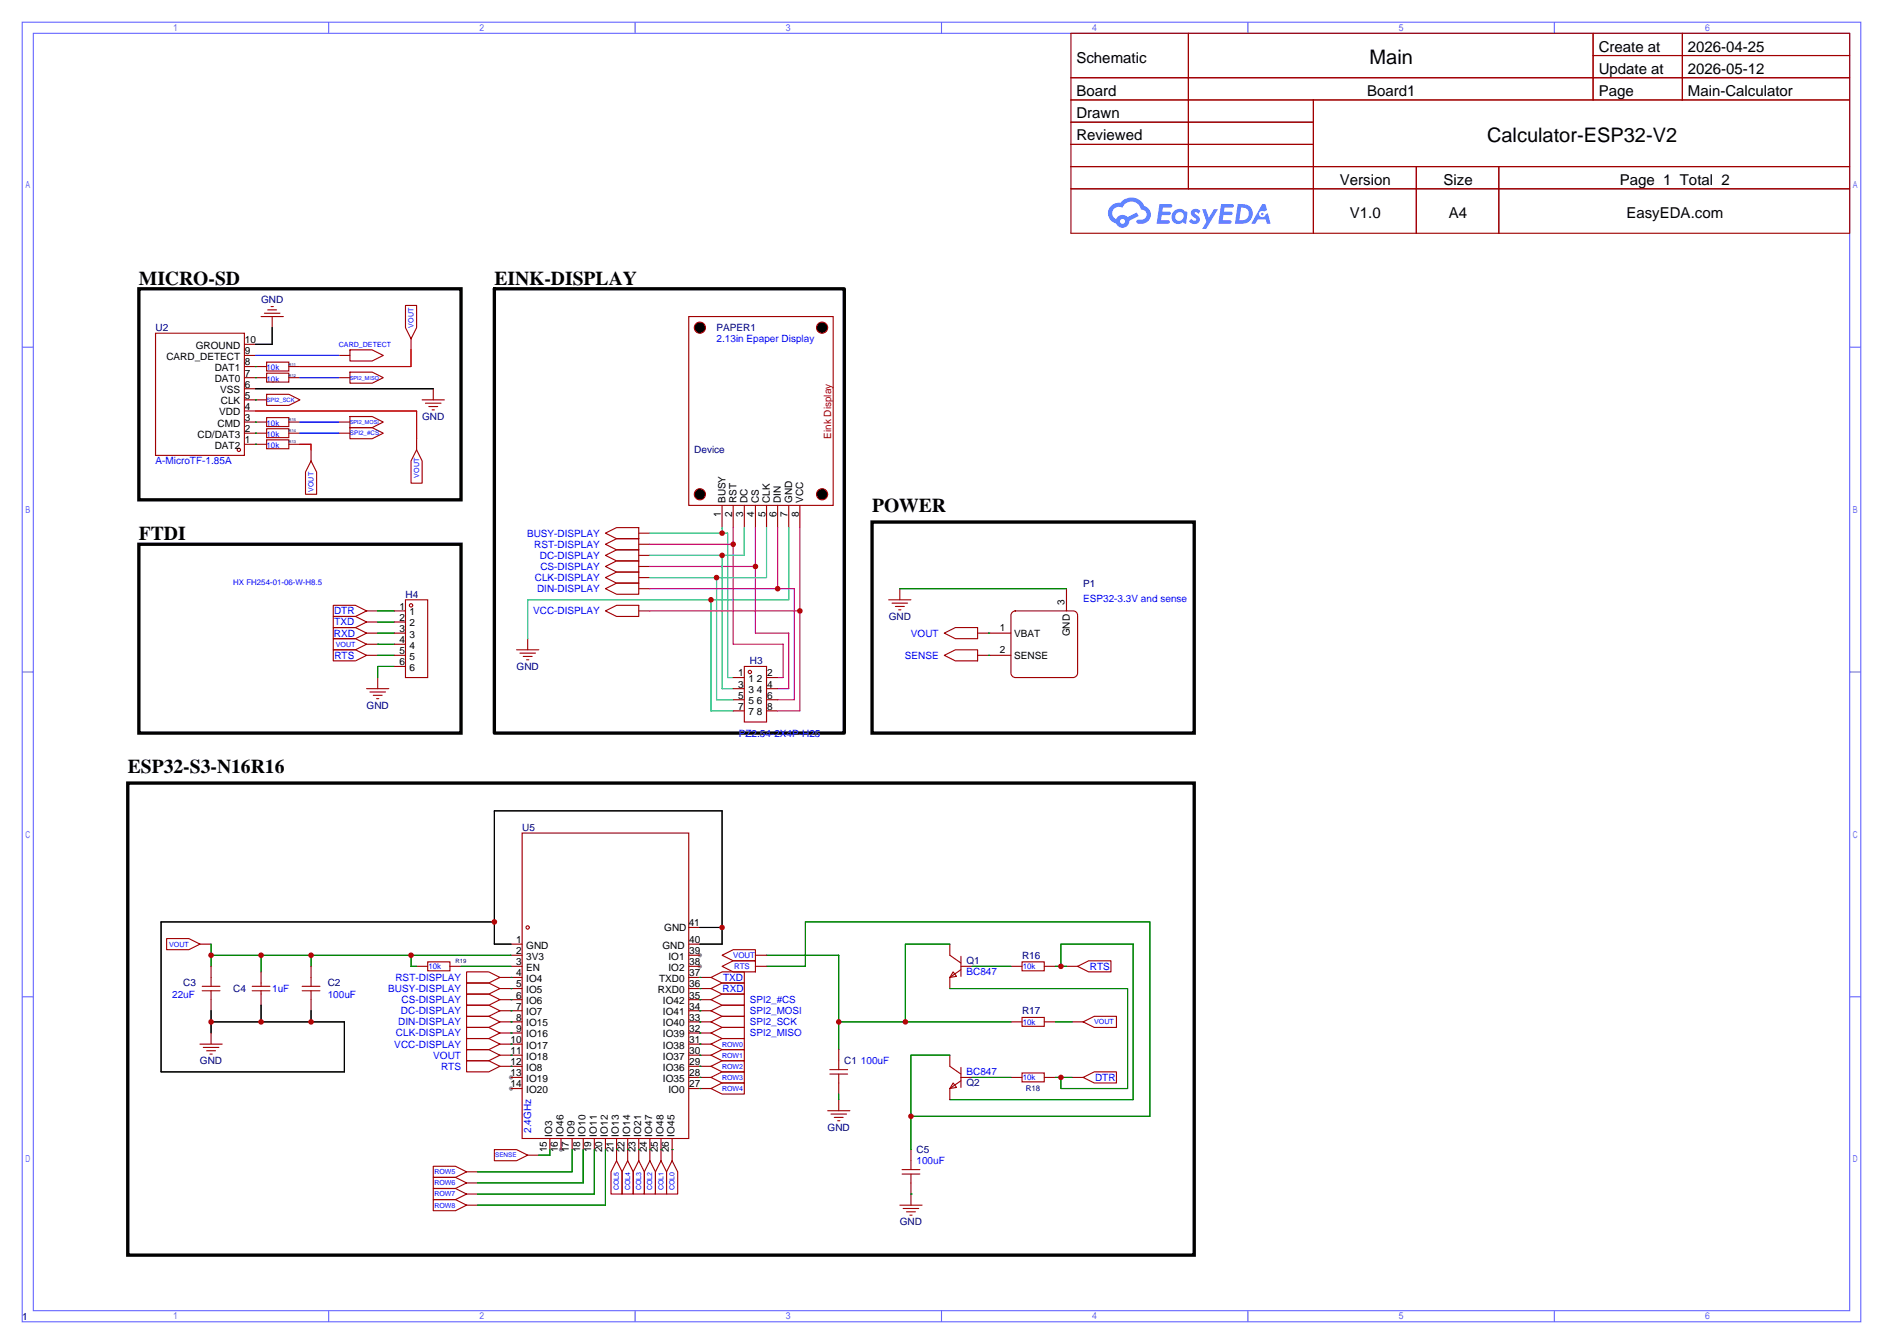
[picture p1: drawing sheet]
<svg xmlns="http://www.w3.org/2000/svg" width="431mm" height="307mm" viewBox="0 0 431 307" stroke-linecap="round" stroke-linejoin="round" font-family="sans-serif">
<g fill="#999">
<circle cx="116.8" cy="246.4" r=".51"/>
<circle cx="116.8" cy="248.9" r=".51"/>
<circle cx="128.3" cy="262.9" r=".51"/>
<circle cx="160" cy="221" r=".51"/>
<circle cx="160" cy="218.4" r=".51"/>
</g>
<g fill="none" stroke="#66f" stroke-width=".25">
<path d="M5.1 5.1h420.3v297.2h-420.3zM7.6 7.6h415.3v292.1h-415.3zM75.1 5.1v2.5M145.2 5.1v2.5M215.3 5.1v2.5M285.3 5.1v2.5M355.4 5.1v2.5M5.1 79.4h2.5M422.9 79.4h2.5M5.1 153.7h2.5M422.9 153.7h2.5M5.1 228h2.5"/>
<path d="M422.9 228h2.5M75.1 299.7v2.6M145.2 299.7v2.6M215.3 299.7v2.6M285.3 299.7v2.6M355.4 299.7v2.6"/>
</g>
<g fill="none" stroke="#a10000" stroke-width=".25">
<path d="M244.9 7.6h178v45.7h-178zM244.9 17.8h178M271.7 7.6v35.6M364.3 7.6v15.3M364.3 12.7h58.6M384.7 7.6v15.3M244.9 22.9h178M244.9 27.9h55.4M244.9 38.1h178M244.9 33h55.4M300.3 22.9v30.4M323.8 38.1v15.2"/>
<path d="M342.7 38.1v15.2M244.9 43.2h178"/>
</g>
<g fill="#5487ff">
<path d="M272.6 48a1.3 1.3 0 0 1 1.8 .3l-.4 .6a.54 .54 0 0 0-.9-.2l.1 .2a1.28 1.28 0 0 1 .8 2 1.53 1.53 0 0 1-2.2-.3l.6-.6 .7 .5a.31 .31 0 0 0 .4-.3 .31 .31 0 0 0-.3-.3 1.12 1.12 0 0 1-.6-1.9z"/>
<path d="M274.9 47.8h.8l.7 2 1.2-2h.9l-2.7 4.6h-.9l.9-1.7z"/>
<path d="M265.1 46.7h2.3a.46 .46 0 0 1 .5 .1 .46 .46 0 0 1 .1 .5l-.4 .2h-1.7l-.2 .9h1.7a.4 .4 0 0 1 .3 .4 .4 .4 0 0 1-.4 .4h-1.7l-.2 1.2h1.4a.46 .46 0 0 1 .5 .1 .46 .46 0 0 1 .1 .5l-.3 .2h-2.6z"/>
<path d="M279.2 46.7h2.3a.47 .47 0 0 1 .5 .1 .47 .47 0 0 1 .1 .5l-.4 .2h-1.7l-.2 .9h1.7a.4 .4 0 0 1 .3 .4 .4 .4 0 0 1-.4 .4h-1.7l-.1 1.2h1.3a.46 .46 0 0 1 .5 .1 .46 .46 0 0 1 .1 .5l-.3 .2h-2.6z"/>
<path d="M288.6 46.7h.7l.4 1.3-.7 .4a.75 .75 0 0 0-1.1 .3 .75 .75 0 0 0 .5 1 .75 .75 0 0 0 1-.7l.5-.2 .6 2.3h-.9l-.2-.9h-1.8l-.6 .9h-.9z"/>
<path d="M283 46.7l-.6 4.5h1.4a2.27 2.27 0 0 0 2.6-2.3 2.27 2.27 0 0 0-2.7-2.2zM283.8 47.5a1.5 1.5 0 0 1 1.8 1.5 1.5 1.5 0 0 1-2 1.4h-.2z"/>
<path d="M268.4 48.3a1.6 1.6 0 0 0-.3 2.3 1.6 1.6 0 0 0 2.3 .2l.8 .4 .3-2.5-.2-.3h-.4a1.58 1.58 0 0 0-2.5-.1zM269 48.8a.99 .99 0 0 1 1.7 .6 .99 .99 0 0 1-1.4 1.1 .98 .98 0 0 1-.3-1.7z"/>
<path d="M254.1 47.1a2.37 2.37 0 0 0 1.1 4 1.54 1.54 0 0 0 1.8 1 1.54 1.54 0 0 0 1.2-1.6l2.1-1.1-.4-.8-2.1 1a1.57 1.57 0 0 0-2.6 .5 1.5 1.5 0 0 1-.7-2.1 1.5 1.5 0 0 1 2.1-.5 2.23 2.23 0 0 1 2.3-1.4 2.23 2.23 0 0 1 2 1.8 1.16 1.16 0 0 1 1.3 1.1 1.16 1.16 0 0 1-1.1 1.2h-.7a.47 .47 0 0 0-.6 .4 .47 .47 0 0 0 .5 .6 2.14 2.14 0 0 0 2.7-1.4 2.14 2.14 0 0 0-1.4-2.7 3.2 3.2 0 0 0-5.4-.7l-1.2 .1zM256.1 50.6a.58 .58 0 0 1 1.1 0 .58 .58 0 0 1-1.1 0z"/>
<circle cx="288.6" cy="48.9" r=".28"/>
</g>
<g fill="none" stroke="#a10000" stroke-width=".25">
<path d="M35.6 76.2h20.3v27.9h-20.3zM55.9 78.7h2.5M59.7 72.4h5.1M60.5 71.6h3.5M61.2 70.9h2M62 70.1h.5M62.2 72.4v2.5M92.7 69.8h2.5v5.1l-1.2 2.6-1.3-2.6zM94 77.5v2.5M157.5 72.4h33v43.2h-33zM55.9 99.1h5.1M55.9 96.5h5.1"/>
<path d="M55.9 94h2.5M55.9 91.4h5.1M55.9 88.9h2.5M55.9 86.4h5.1M55.9 83.8h5.1M55.9 81.3h2.5M61 82.8h5v2h-5zM61 85.3h5v2.1h-5zM61 98h5v2.1h-5zM61 95.5h5v2h-5zM61 90.2h5l2.6 1.2-2.6 1.3h-5zM66 99.1h2.6"/>
<path d="M66 96.5h2.6M66 86.4h2.6M66 83.8h2.6M77.5 99.1h2.5M77.5 96.5h2.5M77.5 86.4h2.5M77.5 81.3h2.5M80 80h5.1l2.5 1.3-2.5 1.3h-5.1zM80 97.8h5.1l2.5 1.3-2.5 1.2h-5.1zM80 95.2h5.1l2.5 1.3-2.5 1.3h-5.1zM80 85.1h5.1l2.5 1.3-2.5 1.2h-5.1zM96.5 91.4h5.1"/>
<path d="M97.3 92.2h3.5M98 93h2.1M98.8 93.7h.5M99.1 88.9v2.5M55.9 101.6h5.1M61 100.6h5v2h-5zM66 101.6h2.6M71.1 105.4l1.3 2.5v5.1h-2.6v-5.1zM71.1 102.9v2.5M95.2 102.9l1.3 2.5v5.1h-2.5v-5.1zM95.2 100.3v2.6M165.1 115.6v5.1"/>
<path d="M167.6 115.6v5.1M170.2 115.6v5.1M172.7 115.6v5.1M175.3 115.6v5.1M177.8 115.6v5.1M180.3 115.6v5.1M182.9 115.6v5.1M76.2 138.4h5.1l2.5 1.3-2.5 1.3h-5.1zM83.8 139.7h2.6M90.2 139.7h2.5M92.7 137.2h5.1v17.7h-5.1zM138.4 121.9l2.6-1.2h5v2.5h-5z"/>
<path d="M138.4 124.5l2.6-1.3h5v2.5h-5zM138.4 127l2.6-1.3h5v2.6h-5zM138.4 129.5l2.6-1.2h5v2.5h-5zM138.4 132.1l2.6-1.3h5v2.5h-5zM138.4 134.6l2.6-1.3h5v2.6h-5zM138.4 139.7l2.6-1.3h5v2.6h-5zM146 121.9h2.6M146 124.5h2.6M146 127h2.6M146 129.5h2.6M146 132.1h2.6M146 134.6h2.6"/>
<path d="M146 139.7h2.6M203.2 137.2h5.1M204 137.9h3.5M204.7 138.7h2.1M205.5 139.4h.5M205.7 134.6v2.6M231.5 140l.6-.3h13.3a1 1 0 0 1 1 1v13.2a1.07 1.07 0 0 1-1 1h-13.3a1.07 1.07 0 0 1-1-1v-13.2zM243.8 134.6v5.1M76.2 141h5.1l2.5 1.2-2.5 1.3h-5.1zM76.2 143.5h5.1l2.5 1.3-2.5 1.2h-5.1zM76.2 148.6h5.1l2.5 1.3-2.5 1.2h-5.1zM76.2 146h5.1l2.5 1.3-2.5 1.3h-5.1z"/>
<path d="M83.8 149.9h2.6M83.8 144.8h2.6M83.8 157.5h5.1M83.8 142.2h2.6M83.8 147.3h2.6M84.6 158.2h3.5M85.3 159h2.1M86.1 159.8h.5M86.4 154.9v2.6M90.2 149.9h2.5M90.2 144.8h2.5M90.2 142.2h2.5"/>
<path d="M90.2 147.3h2.5M90.2 152.4h2.5M118.1 148.6h5.1M118.9 149.4h3.5M119.6 150.1h2.1M120.4 150.9h.5M120.6 146v2.6M167.6 154.9h2.6M167.6 157.5h2.6M170.2 152.4h5.1v12.7h-5.1zM175.3 154.9h2.5M175.3 157.5h2.5"/>
<path d="M215.9 149.9l2.5-1.3h5.1v2.5h-5.1zM215.9 144.8l2.5-1.3h5.1v2.5h-5.1zM223.5 149.9h7.6M223.5 144.8h7.6M167.6 162.6h2.6M167.6 160h2.6M175.3 162.6h2.5M175.3 160h2.5M119.4 190.5h38.1v69.8h-38.1zM38.1 214.6h5.1l2.5 1.3-2.5 1.3h-5.1zM45.7 215.9h2.6M97.8 220h5.1v2h-5.1z"/>
<path d="M116.8 215.9h2.6M116.8 218.4h2.6M157.5 215.9h2.5M157.5 218.4h2.5M157.5 212.1h2.5M165.1 218.4l2.5-1.2h5.1v2.5h-5.1zM172.7 218.4h2.6M217.2 215.9v2.5l2.5 1.8M219.7 218.7v4.6M233.7 220h5.1v2h-5.1zM45.7 238.8h5.1M46.2 226.6h4.1"/>
<path d="M46.2 225.6h4.1M46.5 239.5h3.5M48.3 221v4.6M48.3 226.6v4.5M48.3 236.2v2.6M57.7 226.6h4M57.7 225.6h4M59.7 222.3v3.3M59.7 226.6v3.3M69.1 226.6h4.1M69.1 225.6h4.1M71.1 221v4.6"/>
<path d="M71.1 226.6v4.5M95.2 221h2.6M102.9 221h2.5M106.7 237.5h5.1l2.5 1.3-2.5 1.2h-5.1zM106.7 232.4h5.1l2.5 1.3-2.5 1.3h-5.1zM106.7 235h5.1l2.5 1.2-2.5 1.3h-5.1zM106.7 227.3h5.1l2.5 1.3-2.5 1.3h-5.1zM106.7 229.9h5.1l2.5 1.2-2.5 1.3h-5.1zM106.7 222.3h5.1l2.5 1.2-2.5 1.3h-5.1zM106.7 224.8h5.1l2.5 1.3-2.5 1.2h-5.1zM114.3 223.5h5.1M114.3 226.1h5.1"/>
<path d="M114.3 228.6h5.1M114.3 231.1h5.1M114.3 233.7h5.1M114.3 236.2h5.1M114.3 238.8h5.1M116.8 221h2.6M157.5 221h2.5M157.5 223.5h5.1M157.5 226.1h5.1M157.5 228.6h5.1M157.5 231.1h5.1M157.5 233.7h5.1"/>
<path d="M157.5 236.2h5.1M157.5 238.8h5.1M162.6 238.8l2.5-1.3h5.1v2.5h-5.1zM162.6 223.5l2.5-1.2h5.1v2.5h-5.1zM162.6 226.1l2.5-1.3h5.1v2.5h-5.1zM162.6 236.2l2.5-1.2h5.1v2.5h-5.1zM162.6 231.1l2.5-1.2h5.1v2.5h-5.1zM162.6 228.6l2.5-1.3h5.1v2.6h-5.1zM162.6 233.7l2.5-1.3h5.1v2.6h-5.1zM165.1 221l2.5-1.3h5.1v2.6h-5.1zM172.7 221h2.6M217.2 223.5v2.6"/>
<path d="M217.9 222.3l.8 1-1.5 .2zM219.7 221h2.5M219.7 221.7l-2.5 1.8M231.1 221h2.6M231.1 233.7h2.6M233.7 232.7h5.1v2h-5.1zM238.8 221h2.5M238.8 233.7h2.5M243.8 221h2.6M245.1 233.7h2.5M246.4 221l2.5-1.3h5.1v2.6h-5.1zM247.6 233.7l2.6-1.3h5.1v2.6h-5.1z"/>
<path d="M47.2 240.3h2.1M48 241h.5M106.7 240h5.1l2.5 1.3-2.5 1.3h-5.1zM106.7 242.6h5.1l2.5 1.2-2.5 1.3h-5.1zM114.3 241.3h5.1M114.3 243.8h5.1M116.8 246.4h2.6M116.8 248.9h2.6M157.5 241.3h5.1M157.5 243.8h5.1M157.5 246.4h5.1M157.5 248.9h5.1"/>
<path d="M162.6 241.3l2.5-1.3h5.1v2.6h-5.1zM162.6 243.8l2.5-1.2h5.1v2.5h-5.1zM162.6 246.4l2.5-1.3h5.1v2.6h-5.1zM162.6 248.9l2.5-1.2h5.1v2.5h-5.1zM189.2 254h5.1M189.7 245.6h4.1M189.7 244.6h4.1M190 254.8h3.5M190.8 255.5h2M191.5 256.3h.5M191.8 240v4.6M191.8 245.6v4.6"/>
<path d="M191.8 251.5v2.5M217.2 241.3v2.5l2.5 1.8M217.2 248.9v2.6M217.9 247.7l.8 1-1.5 .2zM219.7 246.4h2.5M219.7 244.1v4.6M219.7 247.1l-2.5 1.8M231.1 246.4h2.6M233.7 245.4h5.1v2h-5.1zM238.8 246.4h2.5M245.1 246.4h2.5M247.6 246.4l2.6-1.3h5.1v2.6h-5.1z"/>
<path d="M99.1 266.7h5l2.6 1.3-2.6 1.2h-5zM99.1 269.2h5l2.6 1.3-2.6 1.3h-5zM99.1 271.8h5l2.6 1.3-2.6 1.2h-5zM99.1 274.3h5l2.6 1.3-2.6 1.3h-5zM106.7 268h2.5M106.7 270.5h2.5M106.7 273.1h2.5M106.7 275.6h2.5M113 262.9h5.1l2.5 1.3-2.5 1.2h-5.1zM120.6 264.2h2.6M125.7 260.4v2.5M128.3 260.4v2.5"/>
<path d="M130.8 260.4v2.5M133.3 260.4v2.5M135.9 260.4v2.5M138.4 260.4v2.5M141 265.4l1.2 2.6v5.1h-2.5v-5.1zM141 260.4v5M143.5 265.4l1.3 2.6v5.1h-2.6v-5.1zM143.5 260.4v5M146 265.4l1.3 2.6v5.1h-2.5v-5.1zM146 260.4v5M148.6 265.4l1.3 2.6v5.1h-2.6v-5.1zM148.6 260.4v5"/>
<path d="M151.1 265.4l1.3 2.6v5.1h-2.5v-5.1zM151.1 260.4v5M153.7 265.4l1.2 2.6v5.1h-2.5v-5.1zM153.7 260.4v5M205.7 275.6h5.1M206.2 268.5h4.1M206.2 267.5h4.1M206.5 276.4h3.6M207.3 277.1h2M208 277.9h.5M208.3 262.9v4.6M208.3 268.5v7.1"/>
<circle cx="54.6" cy="102.9" r=".38"/>
<circle cx="94" cy="138.4" r=".38"/>
<circle cx="171.4" cy="153.7" r=".38"/>
<circle cx="120.6" cy="212.1" r=".38"/>
</g>
<g fill="#000" stroke="#a10000" stroke-width=".25">
<circle cx="160" cy="74.9" r="1.27"/>
<circle cx="188" cy="74.9" r="1.27"/>
<circle cx="160" cy="113" r="1.27"/>
<circle cx="188" cy="113" r="1.27"/>
</g>
<path d="M62.2 74.9v3.8h-3.8M58.4 88.9h40.7M113 210.8h-76.2v34.3h41.9v-11.4h-30.4M116.8 215.9h-3.8v-30.5h52.1v30.5h-5.1M160 212.1h5.1M48.3 231.1v5.1M59.7 229.9v3.8M71.1 231.1v2.6" fill="none" stroke="#000" stroke-width=".25"/>
<path d="M58.4 81.3h19.1M68.6 99.1h8.9M68.6 96.5h8.9M68.6 86.4h8.9" fill="none" stroke="#03f" stroke-width=".25"/>
<g fill="none" stroke="#008700" stroke-width=".25">
<path d="M58.4 83.8h.1M58.4 86.4h.1M58.4 99.1h.1M58.4 96.5h.1M58.4 91.4h.1M58.4 101.6h.1M86.4 139.7h3.8M205.7 134.6h38.1M86.4 142.2h3.8M86.4 144.8h3.8M86.4 149.9h3.8M86.4 147.3h3.8"/>
<path d="M90.2 152.4h-3.8v2.5M226.1 149.9h.1M226.1 144.8h.1M48.3 218.4h68.5M48.3 215.9v5.1M59.7 218.4v3.9M71.1 218.4v2.6M94 218.4v2.6h1.2M175.3 218.4h16.5v21.6M217.2 215.9h-10.2v17.8M105.4 221h11.4M116.8 238.8h.1"/>
<path d="M116.8 223.5h.1M116.8 226.1h.1M116.8 231.1h.1M116.8 228.6h.1M116.8 233.7h.1M116.8 236.2h.1M160 223.5h.1M160 226.1h.1M160 236.2h.1M160 233.7h.1M160 231.1h.1M160 228.6h.1"/>
<path d="M160 238.8h.1M175.3 221h8.8v-10.2h78.8v44.5h-54.6M191.8 233.7h39.3M217.2 226.1h40.6v22.8h-15.2v-2.5M222.2 221h8.9M241.3 221h2.5M241.3 233.7h3.8M242.6 221v-5.1h16.5v35.6h-41.9M116.8 241.3h.1M116.8 243.8h.1M160 248.9h.1M160 246.4h.1"/>
<path d="M160 243.8h.1M160 241.3h.1M191.8 250.2v1.3M217.2 241.3h-8.9v21.6M222.2 246.4h8.9M241.3 246.4h3.8M125.7 262.9v1.3h-2.5M130.8 262.9v5.1h-21.6M133.3 262.9v7.6h-24.1M135.9 262.9v10.2h-26.7M138.4 262.9v12.7h-29.2M141 262.9h.1"/>
<path d="M143.5 262.9h.1M146 262.9h.1M148.6 262.9h.1M151.1 262.9h.1M153.7 262.9h.1M208.3 273.1h.1"/>
</g>
<path d="M58.4 94h36.8v6.3M94 80v3.8h-25.4M68.6 101.6h2.5v1.3" fill="none" stroke="#f00" stroke-width=".25"/>
<path d="M31.7 66h73.7v48.3h-73.7zM113 66h80v101.6h-80zM199.4 119.4h73.6v48.2h-73.6zM31.7 124.5h73.7v43.1h-73.7zM29.2 179.1h243.8v107.9h-243.8z" fill="none" stroke="#000" stroke-width=".76"/>
<path d="M148.6 121.9h17.8v33h1.2M162.6 137.2v25.4h5M163.8 132.1v27.9h3.8M165.1 120.7v1.2M165.1 127v30.5h2.5M170.2 120.7v6.3h-21.6M175.3 120.7v11.4h-26.7M180.3 120.7v16.5h-59.7v8.8" fill="none" stroke="#3c9" stroke-width=".25"/>
<path d="M148.6 124.5h19M148.6 129.5h24.1M148.6 134.6h33v25.4h-3.8M148.6 139.7h34.3M167.6 120.7v26.6h11.5v7.6h-1.3M172.7 120.7v24.1h7.6v12.7h-2.5M177.8 120.7v13.9M182.9 120.7v41.9h-5.1" fill="none" stroke="#f0f" stroke-width=".25"/>
<g fill="#c00">
<circle cx="162.6" cy="137.2" r=".63"/>
<circle cx="165.1" cy="121.9" r=".63"/>
<circle cx="167.6" cy="124.5" r=".63"/>
<circle cx="172.7" cy="129.5" r=".63"/>
<circle cx="165.1" cy="127" r=".63"/>
<circle cx="163.8" cy="132.1" r=".63"/>
<circle cx="177.8" cy="134.6" r=".63"/>
<circle cx="182.9" cy="139.7" r=".63"/>
<circle cx="242.6" cy="221" r=".63"/>
<circle cx="242.6" cy="246.4" r=".63"/>
<circle cx="207" cy="233.7" r=".63"/>
<circle cx="191.8" cy="233.7" r=".63"/>
<circle cx="94" cy="218.4" r=".63"/>
<circle cx="71.1" cy="218.4" r=".63"/>
<circle cx="59.7" cy="218.4" r=".63"/>
<circle cx="48.3" cy="218.4" r=".63"/>
<circle cx="71.1" cy="233.7" r=".63"/>
<circle cx="59.7" cy="233.7" r=".63"/>
<circle cx="48.3" cy="233.7" r=".63"/>
<circle cx="113" cy="210.8" r=".63"/>
<circle cx="165.1" cy="212.1" r=".63"/>
<circle cx="208.3" cy="255.3" r=".63"/>
</g>
<g font-size="4.6">
<text x="313.2" y="14.7">Main</text>
<text x="340" y="32.4">Calculator-ESP32-V2</text>
</g>
<g font-size="4.5">
<text x="31.7" y="65.1">MICRO-SD</text>
<text x="113" y="65.1">EINK-DISPLAY</text>
<text x="199.4" y="117.1">POWER</text>
<text x="31.7" y="123.5">FTDI</text>
<text x="29.2" y="176.8">ESP32-S3-N16R16</text>
</g>
<g font-size="3.4">
<text x="365.5" y="11.8">Create at</text>
<text x="385.9" y="11.8">2026-04-25</text>
<text x="246.1" y="14.3">Schematic</text>
<text x="365.5" y="16.9">Update at</text>
<text x="385.9" y="16.9">2026-05-12</text>
<text x="246.1" y="21.9">Board</text>
<text x="312.6" y="21.9">Board1</text>
<text x="365.5" y="21.9">Page</text>
<text x="385.9" y="21.9">Main-Calculator</text>
<text x="246.1" y="27">Drawn</text>
<text x="246.1" y="32.1">Reviewed</text>
<text x="306.4" y="42.3">Version</text>
<text x="330.1" y="42.3">Size</text>
<text x="370.3" y="42.3">Page 1 Total 2</text>
<text x="308.7" y="49.9">V1.0</text>
<text x="331.3" y="49.9">A4</text>
<text x="371.9" y="49.9">EasyEDA.com</text>
</g>
<g font-size="2.3" fill="#000080">
<text x="59.7" y="69.4">GND</text>
<text x="35.6" y="75.7">U2</text>
<text x="163.8" y="75.7">PAPER1</text>
<text x="96.5" y="96">GND</text>
<text x="158.7" y="103.7">Device</text>
<text x="92.7" y="136.7">H4</text>
<text x="247.6" y="134.1">P1</text>
<text x="203.2" y="141.8">GND</text>
<text x="118.1" y="153.2">GND</text>
<text x="171.4" y="151.9">H3</text>
<text x="83.8" y="162.1">GND</text>
<text x="119.4" y="190">U5</text>
<text x="221" y="220.5">Q1</text>
<text x="233.7" y="219.2">R16</text>
<text x="41.9" y="225.6">C3</text>
<text x="53.3" y="226.9">C4</text>
<text x="74.9" y="225.6">C2</text>
<text x="233.7" y="231.9">R17</text>
<text x="45.7" y="243.4">GND</text>
<text x="193" y="243.4">C1</text>
<text x="221" y="248.4">Q2</text>
<text x="189.2" y="258.6">GND</text>
<text x="209.5" y="263.7">C5</text>
<text x="205.7" y="280.2">GND</text>
<text x="5.1" y="301.8">1</text>
</g>
<g font-size="2.3">
<text x="38" y="82.3">CARD_DETECT</text>
<text x="44.8" y="79.8">GROUND</text>
<text x="56" y="83.6">8</text>
<text x="56" y="81">9</text>
<text x="56" y="78.5">10</text>
<text x="49.1" y="87.4">DAT0</text>
<text x="49.1" y="84.8">DAT1</text>
<text x="50.4" y="89.9">VSS</text>
<text x="56" y="88.6">6</text>
<text x="56" y="86.1">7</text>
<text x="50.1" y="95">VDD</text>
<text x="50.5" y="92.5">CLK</text>
<text x="56" y="93.7">4</text>
<text x="56" y="91.2">5</text>
<text x="45.2" y="100.1">CD/DAT3</text>
<text x="49.7" y="97.5">CMD</text>
<text x="56" y="101.3">1</text>
<text x="56" y="98.8">2</text>
<text x="56" y="96.3">3</text>
<text x="49.1" y="102.6">DAT2</text>
<text x="164.8" y="118.1" transform="rotate(-90 164.8 118.1)">1</text>
<text x="165.9" y="115.1" transform="rotate(-90 165.9 115.1)">BUSY</text>
<text x="167.4" y="118.1" transform="rotate(-90 167.4 118.1)">2</text>
<text x="168.4" y="115.1" transform="rotate(-90 168.4 115.1)">RST</text>
<text x="169.9" y="118.1" transform="rotate(-90 169.9 118.1)">3</text>
<text x="170.9" y="115.1" transform="rotate(-90 170.9 115.1)">DC</text>
<text x="172.5" y="118.1" transform="rotate(-90 172.5 118.1)">4</text>
<text x="173.5" y="115.1" transform="rotate(-90 173.5 115.1)">CS</text>
<text x="175" y="118.1" transform="rotate(-90 175 118.1)">5</text>
<text x="176" y="115.1" transform="rotate(-90 176 115.1)">CLK</text>
<text x="177.5" y="118.1" transform="rotate(-90 177.5 118.1)">6</text>
<text x="178.6" y="115.1" transform="rotate(-90 178.6 115.1)">DIN</text>
<text x="180.1" y="118.1" transform="rotate(-90 180.1 118.1)">7</text>
<text x="181.1" y="115.1" transform="rotate(-90 181.1 115.1)">GND</text>
<text x="182.6" y="118.1" transform="rotate(-90 182.6 118.1)">8</text>
<text x="183.6" y="115.1" transform="rotate(-90 183.6 115.1)">VCC</text>
<text x="91.3" y="139.4">1</text>
<text x="91.3" y="142">2</text>
<text x="93.6" y="140.7">1</text>
<text x="93.6" y="143.3">2</text>
<text x="243.4" y="138.4" transform="rotate(-90 243.4 138.4)">3</text>
<text x="91.3" y="144.5">3</text>
<text x="91.3" y="147.1">4</text>
<text x="91.3" y="149.6">5</text>
<text x="93.6" y="145.8">3</text>
<text x="93.6" y="148.3">4</text>
<text x="228.6" y="149.4">2</text>
<text x="228.6" y="144.3">1</text>
<text x="231.9" y="145.6">VBAT</text>
<text x="244.6" y="145.5" transform="rotate(-90 244.6 145.5)">GND</text>
<text x="91.3" y="152.1">6</text>
<text x="93.6" y="150.9">5</text>
<text x="93.6" y="153.4">6</text>
<text x="168.8" y="154.7">1</text>
<text x="171.1" y="156">1</text>
<text x="173" y="156">2</text>
<text x="175.4" y="154.7">2</text>
<text x="231.9" y="150.7">SENSE</text>
<text x="168.8" y="157.2">3</text>
<text x="168.8" y="159.8">5</text>
<text x="171.1" y="158.5">3</text>
<text x="171.1" y="161">5</text>
<text x="173" y="161">6</text>
<text x="173" y="158.5">4</text>
<text x="175.4" y="159.8">6</text>
<text x="175.4" y="157.2">4</text>
<text x="168.8" y="162.3">7</text>
<text x="171.1" y="163.6">7</text>
<text x="173" y="163.6">8</text>
<text x="175.4" y="162.3">8</text>
<text x="118" y="215.6">1</text>
<text x="151.9" y="212.9">GND</text>
<text x="157.5" y="211.8">41</text>
<text x="157.6" y="215.6">40</text>
<text x="118" y="218.2">2</text>
<text x="118" y="220.7">3</text>
<text x="120.3" y="216.9">GND</text>
<text x="120.3" y="219.5">3V3</text>
<text x="120.3" y="222">EN</text>
<text x="151.5" y="216.9">GND</text>
<text x="152.9" y="222">IO2</text>
<text x="152.9" y="219.5">IO1</text>
<text x="157.6" y="220.7">38</text>
<text x="157.6" y="218.2">39</text>
<text x="118" y="223.3">4</text>
<text x="118" y="225.8">5</text>
<text x="120.3" y="224.5">IO4</text>
<text x="120.3" y="227.1">IO5</text>
<text x="150.4" y="227.1">RXD0</text>
<text x="150.7" y="224.5">TXD0</text>
<text x="157.6" y="225.8">36</text>
<text x="157.6" y="223.3">37</text>
<text x="118" y="228.3">6</text>
<text x="118" y="230.9">7</text>
<text x="118" y="233.4">8</text>
<text x="120.3" y="229.6">IO6</text>
<text x="120.3" y="232.2">IO7</text>
<text x="151.6" y="232.2">IO41</text>
<text x="151.6" y="229.6">IO42</text>
<text x="157.6" y="233.4">33</text>
<text x="157.6" y="230.9">34</text>
<text x="157.6" y="228.3">35</text>
<text x="116.7" y="238.5">10</text>
<text x="118" y="236">9</text>
<text x="120.3" y="234.7">IO15</text>
<text x="120.3" y="237.2">IO16</text>
<text x="120.3" y="239.8">IO17</text>
<text x="151.6" y="239.8">IO38</text>
<text x="151.6" y="237.2">IO39</text>
<text x="151.6" y="234.7">IO40</text>
<text x="157.6" y="238.5">31</text>
<text x="157.6" y="236">32</text>
<text x="116.7" y="241">11</text>
<text x="116.7" y="243.6">12</text>
<text x="120.3" y="242.3">IO18</text>
<text x="120.3" y="244.9">IO8</text>
<text x="151.6" y="244.9">IO36</text>
<text x="151.6" y="242.3">IO37</text>
<text x="157.6" y="243.6">29</text>
<text x="157.6" y="241">30</text>
<text x="116.7" y="246.1">13</text>
<text x="116.7" y="248.7">14</text>
<text x="120.3" y="247.4">IO19</text>
<text x="120.3" y="249.9">IO20</text>
<text x="151.6" y="247.4">IO35</text>
<text x="152.9" y="249.9">IO0</text>
<text x="157.6" y="248.7">27</text>
<text x="157.6" y="246.1">28</text>
<text x="125" y="263.5" transform="rotate(-90 125 263.5)">15</text>
<text x="126.3" y="259.9" transform="rotate(-90 126.3 259.9)">IO3</text>
<text x="127.5" y="263.5" transform="rotate(-90 127.5 263.5)">16</text>
<text x="128.8" y="259.9" transform="rotate(-90 128.8 259.9)">IO46</text>
<text x="130.1" y="263.5" transform="rotate(-90 130.1 263.5)">17</text>
<text x="131.3" y="259.9" transform="rotate(-90 131.3 259.9)">IO9</text>
<text x="132.6" y="263.5" transform="rotate(-90 132.6 263.5)">18</text>
<text x="133.9" y="259.9" transform="rotate(-90 133.9 259.9)">IO10</text>
<text x="135.2" y="263.5" transform="rotate(-90 135.2 263.5)">19</text>
<text x="136.4" y="259.9" transform="rotate(-90 136.4 259.9)">IO11</text>
<text x="137.7" y="263.5" transform="rotate(-90 137.7 263.5)">20</text>
<text x="139" y="259.9" transform="rotate(-90 139 259.9)">IO12</text>
<text x="140.2" y="263.5" transform="rotate(-90 140.2 263.5)">21</text>
<text x="141.5" y="259.9" transform="rotate(-90 141.5 259.9)">IO13</text>
<text x="142.8" y="263.5" transform="rotate(-90 142.8 263.5)">22</text>
<text x="144" y="259.9" transform="rotate(-90 144 259.9)">IO14</text>
<text x="145.3" y="263.5" transform="rotate(-90 145.3 263.5)">23</text>
<text x="146.6" y="259.9" transform="rotate(-90 146.6 259.9)">IO21</text>
<text x="147.9" y="263.5" transform="rotate(-90 147.9 263.5)">24</text>
<text x="149.1" y="259.9" transform="rotate(-90 149.1 259.9)">IO47</text>
<text x="150.4" y="263.5" transform="rotate(-90 150.4 263.5)">25</text>
<text x="151.7" y="259.9" transform="rotate(-90 151.7 259.9)">IO48</text>
<text x="152.9" y="263.5" transform="rotate(-90 152.9 263.5)">26</text>
<text x="154.2" y="259.9" transform="rotate(-90 154.2 259.9)">IO45</text>
</g>
<g font-size="2.3" fill="#00f">
<text x="163.8" y="78.3">2.13in Epaper Display</text>
<text x="35.6" y="106.2">A-MicroTF-1.85A</text>
<text x="120.5" y="122.7">BUSY-DISPLAY</text>
<text x="122.2" y="125.3">RST-DISPLAY</text>
<text x="123.4" y="127.8">DC-DISPLAY</text>
<text x="123.6" y="130.3">CS-DISPLAY</text>
<text x="122.3" y="132.9">CLK-DISPLAY</text>
<text x="122.8" y="135.4">DIN-DISPLAY</text>
<text x="247.6" y="137.7">ESP32-3.3V and sense</text>
<text x="76.4" y="140.5">DTR</text>
<text x="76.5" y="143">TXD</text>
<text x="121.9" y="140.5">VCC-DISPLAY</text>
<text x="76.3" y="145.6">RXD</text>
<text x="208.3" y="145.6">VOUT</text>
<text x="76.5" y="150.7">RTS</text>
<text x="206.9" y="150.7">SENSE</text>
<text x="168.9" y="168.4">PZ2.54-2X4P-H25</text>
<text x="249.2" y="221.8">RTS</text>
<text x="62.2" y="226.9">1uF</text>
<text x="88.8" y="226.9">BUSY-DISPLAY</text>
<text x="90.4" y="224.3">RST-DISPLAY</text>
<text x="165.2" y="226.9">RXD</text>
<text x="165.4" y="224.3">TXD</text>
<text x="221" y="223">BC847</text>
<text x="39.4" y="228.1">22uF</text>
<text x="74.9" y="228.1">100uF</text>
<text x="91.7" y="231.9">DC-DISPLAY</text>
<text x="91.8" y="229.4">CS-DISPLAY</text>
<text x="171.4" y="231.9">SPI2_MOSI</text>
<text x="171.4" y="229.4">SPI2_#CS</text>
<text x="90.2" y="239.6">VCC-DISPLAY</text>
<text x="90.5" y="237">CLK-DISPLAY</text>
<text x="91" y="234.5">DIN-DISPLAY</text>
<text x="171.4" y="237">SPI2_MISO</text>
<text x="171.4" y="234.5">SPI2_SCK</text>
<text x="99.1" y="242.1">VOUT</text>
<text x="100.8" y="244.6">RTS</text>
<text x="196.8" y="243.4">100uF</text>
<text x="221" y="245.9">BC847</text>
<text x="250.4" y="247.2">DTR</text>
<text x="121.4" y="259.1" transform="rotate(-90 121.4 259.1)">2.4GHz</text>
<text x="209.5" y="266.2">100uF</text>
</g>
<text font-size="2.3" fill="#a00000" x="190" y="100.3" transform="rotate(-90 190 100.3)">Eink Display</text>
<g font-size="1.8" fill="#00f">
<text x="61" y="87.3">10k</text>
<text x="61" y="84.7">10k</text>
<text x="61" y="100">10k</text>
<text x="61" y="97.4">10k</text>
<text x="61" y="102.5">10k</text>
<text x="53.3" y="133.7">HX FH254-01-06-W-H8.5</text>
<text x="98" y="221.6">10k</text>
<text x="167.6" y="219.1">VOUT</text>
<text x="167.8" y="221.6">RTS</text>
<text x="233.9" y="221.6">10k</text>
<text x="233.9" y="234.3">10k</text>
<text x="233.9" y="247">10k</text>
</g>
<text font-size="1.8" fill="#000080" x="234.6" y="249.5">R18</text>
<g font-size="1.6" fill="#00f">
<text x="94.5" y="74.9" transform="rotate(-90 94.5 74.9)">VOUT</text>
<text x="77.5" y="79.3">CARD_DETECT</text>
<text x="71.7" y="112.5" transform="rotate(-90 71.7 112.5)">VOUT</text>
<text x="95.8" y="109.2" transform="rotate(-90 95.8 109.2)">VOUT</text>
<text x="76.8" y="147.9">VOUT</text>
<text x="38.7" y="216.5">VOUT</text>
<text x="165.1" y="239.3">ROW0</text>
<text x="250.2" y="234.2">VOUT</text>
<text x="165.1" y="241.9">ROW1</text>
<text x="165.1" y="244.4">ROW2</text>
<text x="165.1" y="246.9">ROW3</text>
<text x="165.1" y="249.5">ROW4</text>
<text x="99.3" y="268.5">ROW5</text>
<text x="99.3" y="271.1">ROW6</text>
<text x="99.3" y="273.6">ROW7</text>
<text x="141.5" y="272.2" transform="rotate(-90 141.5 272.2)">COL5</text>
<text x="144.1" y="272.2" transform="rotate(-90 144.1 272.2)">COL4</text>
<text x="146.6" y="272.2" transform="rotate(-90 146.6 272.2)">COL3</text>
<text x="149.1" y="272.2" transform="rotate(-90 149.1 272.2)">COL2</text>
<text x="151.7" y="272.2" transform="rotate(-90 151.7 272.2)">COL1</text>
<text x="154.2" y="272.2" transform="rotate(-90 154.2 272.2)">COL0</text>
<text x="99.3" y="276.1">ROW8</text>
</g>
<g font-size="1.4" fill="#00f">
<text x="61" y="91.9">SPI2_SCK</text>
<text x="80" y="99.6">SPI2_#CS</text>
<text x="113.2" y="264.7">SENSE</text>
</g>
<text font-size="1.4" fill="#000080" x="104.2" y="220.2">R19</text>
<g font-size="1.3" fill="#00f">
<text x="80" y="86.8">SPI2_MISO</text>
<text x="80" y="97">SPI2_MOSI</text>
</g>
<g font-size=".9" fill="#000080">
<text x="66" y="83.6">R11</text>
<text x="66" y="86.2">R12</text>
<text x="66" y="101.4">R13</text>
<text x="66" y="98.9">R14</text>
<text x="66" y="96.3">R15</text>
</g>
</svg>
